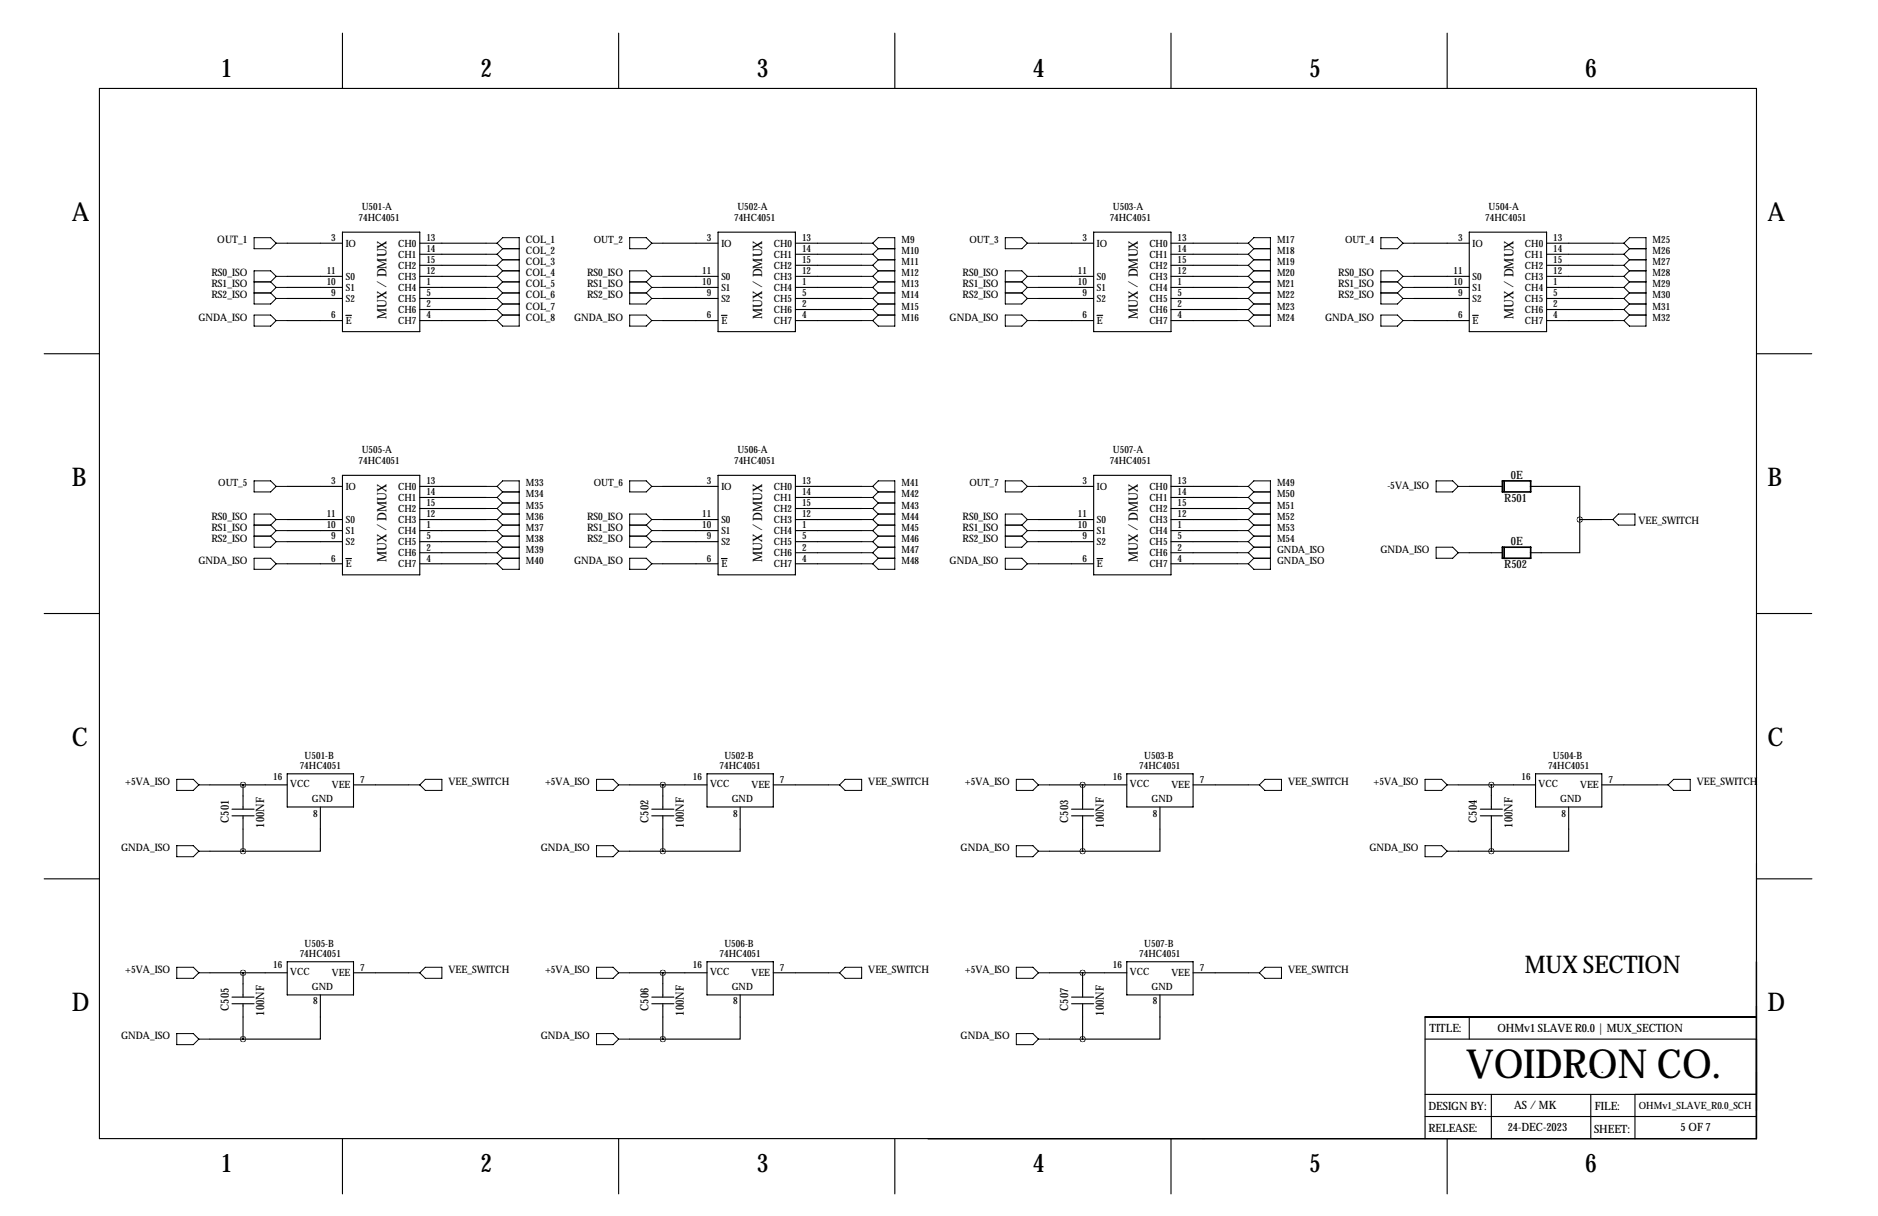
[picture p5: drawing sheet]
<svg xmlns="http://www.w3.org/2000/svg" width="432mm" height="279mm" viewBox="0 0 432 279" stroke-linecap="round" stroke-linejoin="round" font-family="sans-serif">
<g fill="none" stroke="#000" stroke-width=".25">
<path d="M78.7 7.6v12.7M142.2 7.6v12.7M205.7 7.6v12.7M269.2 7.6v12.7M332.7 7.6v12.7M22.9 20.3h381v241.3h-381zM66 55.9h12.7M78.7 53.3h17.8v22.9h-17.8zM96.5 55.9h15.3M96.5 58.4h15.3M152.4 55.9h12.7M165.1 53.3h17.8v22.9h-17.8z"/>
<path d="M182.9 55.9h15.2M182.9 58.4h15.2M238.8 55.9h12.7M251.5 53.3h17.7v22.9h-17.7zM269.2 55.9h15.3M269.2 58.4h15.3M325.1 55.9h12.7M337.8 53.3h17.8v22.9h-17.8zM355.6 55.9h15.2M355.6 58.4h15.2M66 66h12.7M66 73.7h12.7"/>
<path d="M66 68.6h12.7M66 63.5h12.7M79.5 72.5h1.3M96.5 66h15.3M96.5 71.1h15.3M96.5 73.7h15.3M96.5 68.6h15.3M96.5 63.5h15.3M96.5 61h15.3M152.4 66h12.7M152.4 73.7h12.7M152.4 68.6h12.7"/>
<path d="M152.4 63.5h12.7M165.9 72.5h1.3M182.9 66h15.2M182.9 71.1h15.2M182.9 73.7h15.2M182.9 68.6h15.2M182.9 63.5h15.2M182.9 61h15.2M238.8 66h12.7M238.8 73.7h12.7M238.8 68.6h12.7M238.8 63.5h12.7"/>
<path d="M252.2 72.5h1.3M269.2 66h15.3M269.2 71.1h15.3M269.2 73.7h15.3M269.2 68.6h15.3M269.2 63.5h15.3M269.2 61h15.3M325.1 66h12.7M325.1 73.7h12.7M325.1 68.6h12.7M325.1 63.5h12.7M338.6 72.5h1.3"/>
<path d="M355.6 66h15.2M355.6 71.1h15.2M355.6 73.7h15.2M355.6 68.6h15.2M355.6 63.5h15.2M355.6 61h15.2M10.2 81.3h12.7M403.9 81.3h12.7M66 111.8h12.7M66 119.4h12.7M78.7 109.2h17.8v22.9h-17.8zM96.5 111.8h15.3"/>
<path d="M96.5 119.4h15.3M96.5 114.3h15.3M96.5 116.8h15.3M152.4 111.8h12.7M152.4 119.4h12.7M165.1 109.2h17.8v22.9h-17.8zM182.9 111.8h15.2M182.9 119.4h15.2M182.9 114.3h15.2M182.9 116.8h15.2M238.8 111.8h12.7M238.8 119.4h12.7"/>
<path d="M251.5 109.2h17.7v22.9h-17.7zM269.2 111.8h15.3M269.2 119.4h15.3M269.2 114.3h15.3M269.2 116.8h15.3M337.8 111.8h7.6M351.8 111.8h11.4v7.6M363.2 119.4v7.6h-11.4M363.2 119.4h5.1M66 121.9h12.7M66 129.5h12.7M66 124.5h12.7"/>
<path d="M79.5 128.3h1.3M96.5 127h15.3M96.5 121.9h15.3M96.5 129.5h15.3M96.5 124.5h15.3M152.4 121.9h12.7M152.4 129.5h12.7M152.4 124.5h12.7M165.9 128.3h1.3M182.9 127h15.2M182.9 121.9h15.2M182.9 129.5h15.2"/>
<path d="M182.9 124.5h15.2M238.8 121.9h12.7M238.8 129.5h12.7M238.8 124.5h12.7M252.2 128.3h1.3M269.2 127h15.3M269.2 121.9h15.3M269.2 129.5h15.3M269.2 124.5h15.3M337.8 127h7.6M10.2 141h12.7M403.9 141h12.7"/>
<path d="M66 177.8h15.3v7.6h-15.3zM162.6 177.8h15.2v7.6h-15.2zM259.1 177.8h15.2v7.6h-15.2zM353.1 177.8h15.2v7.6h-15.2zM48.3 180.3h17.7M48.3 195.6h7.6M53.3 185.9h5.1M53.3 187.5h5.1M55.9 180.3v5.6M55.9 187.5v8.1M73.7 185.4v10.2h-17.8M81.3 180.3h12.7"/>
<path d="M144.8 180.3h17.8M144.8 195.6h7.6M149.9 185.9h5M149.9 187.5h5M152.4 180.3v5.6M152.4 187.5v8.1M170.2 185.4v10.2h-17.8M177.8 180.3h12.7M241.3 180.3h17.8M241.3 195.6h7.6M246.4 185.9h5.1M246.4 187.5h5.1"/>
<path d="M248.9 180.3v5.6M248.9 187.5v8.1M266.7 185.4v10.2h-17.8M274.3 180.3h12.7M335.3 180.3h17.8M335.3 195.6h7.6M340.4 185.9h5M340.4 187.5h5M342.9 180.3v5.6M342.9 187.5v8.1M360.7 185.4v10.2h-17.8M368.3 180.3h12.7"/>
<path d="M10.2 201.9h12.7M403.9 201.9h12.7M48.3 238.8h7.6M48.3 223.5h17.7M53.3 229.1h5.1M53.3 230.6h5.1M55.9 223.5v5.6M55.9 230.6v8.2M66 221h15.3v7.6h-15.3zM73.7 228.6v10.2h-17.8M81.3 223.5h12.7M144.8 238.8h7.6"/>
<path d="M144.8 223.5h17.8M149.9 229.1h5M149.9 230.6h5M152.4 223.5v5.6M152.4 230.6v8.2M162.6 221h15.2v7.6h-15.2zM170.2 228.6v10.2h-17.8M177.8 223.5h12.7M241.3 238.8h7.6M241.3 223.5h17.8M246.4 229.1h5.1M246.4 230.6h5.1"/>
<path d="M248.9 223.5v5.6M248.9 230.6v8.2M259.1 221h15.2v7.6h-15.2zM266.7 228.6v10.2h-17.8M274.3 223.5h12.7M327.7 238.8h76.2M337.8 233.7v5.1M403.9 233.7h-76.2v27.9M327.7 251.5h76.2M327.7 256.5h76.2M342.9 251.5v10.1M365.8 246.4h.1"/>
<path d="M365.8 251.5v10.1M368.3 246.4h.1M375.9 251.5v10.1M78.7 261.6v12.7M142.2 261.6v12.7M205.7 261.6v12.7M269.2 261.6v12.7M332.7 261.6v12.7"/>
</g>
<path d="M345.4 110.5h6.5v2.5h-6.5zM345.8 110.5v2.4M345.4 125.7h6.5v2.6h-6.5zM345.8 125.7v2.5" fill="none" stroke="#000" stroke-width=".38"/>
<g fill="none" stroke="#000" stroke-width=".23">
<path d="M58.4 54.6h3.8l1.3 1.3-1.3 1.3h-3.8zM63.5 55.9h2.5M111.8 55.9h2.5M111.8 58.4h2.5M114.3 55.9l1.3-1.3h3.8v20.3h-3.8l-1.3-1.2M114.3 55.9l1.3 1.3M114.3 58.4l1.3 1.3M115.6 57.2h3.8M115.6 59.7h3.8M115.6 57.2l-1.3 1.2M115.6 59.7l-1.3 1.3M144.8 54.6h3.8l1.3 1.3-1.3 1.3h-3.8z"/>
<path d="M149.9 55.9h2.5M198.1 55.9h2.6M198.1 58.4h2.6M200.7 55.9l1.2-1.3h3.8v20.3h-3.8l-1.2-1.2M200.7 55.9l1.2 1.3M200.7 58.4l1.2 1.3M201.9 57.2h3.8M201.9 59.7h3.8M201.9 57.2l-1.2 1.2M201.9 59.7l-1.2 1.3M231.1 54.6h3.8l1.3 1.3-1.3 1.3h-3.8zM236.2 55.9h2.6"/>
<path d="M284.5 55.9h2.5M284.5 58.4h2.5M287 55.9l1.3-1.3h3.8v20.3h-3.8l-1.3-1.2M287 55.9l1.3 1.3M287 58.4l1.3 1.3M288.3 57.2h3.8M288.3 59.7h3.8M288.3 57.2l-1.3 1.2M288.3 59.7l-1.3 1.3M317.5 54.6h3.8l1.3 1.3-1.3 1.3h-3.8zM322.6 55.9h2.5M370.8 55.9h2.6"/>
<path d="M370.8 58.4h2.6M373.4 55.9l1.2-1.3h3.9v20.3h-3.9l-1.2-1.2M373.4 55.9l1.2 1.3M373.4 58.4l1.2 1.3M374.6 57.2h3.9M374.6 59.7h3.9M374.6 57.2l-1.2 1.2M374.6 59.7l-1.2 1.3M58.4 72.4h3.8l1.3 1.3-1.3 1.2h-3.8zM58.4 64.8h3.8M58.4 67.3h3.8M62.2 64.8l1.3 1.2"/>
<path d="M62.2 67.3l1.3 1.3M63.5 63.5l-1.3-1.3h-3.8v7.6h3.8l1.3-1.2M63.5 63.5h2.5M63.5 66h2.5M63.5 68.6h2.5M63.5 73.7h2.5M63.5 63.5l-1.3 1.3M63.5 66l-1.3 1.3M111.8 61h2.5M111.8 63.5h2.5M111.8 66h2.5M111.8 68.6h2.5"/>
<path d="M111.8 71.1h2.5M111.8 73.7h2.5M114.3 61l1.3 1.2M114.3 63.5l1.3 1.3M114.3 66l1.3 1.3M114.3 68.6l1.3 1.2M114.3 71.1l1.3 1.3M115.6 62.2h3.8M115.6 64.8h3.8M115.6 62.2l-1.3 1.3M115.6 67.3h3.8M115.6 64.8l-1.3 1.2"/>
<path d="M115.6 69.8h3.8M115.6 67.3l-1.3 1.3M115.6 72.4h3.8M115.6 69.8l-1.3 1.3M115.6 72.4l-1.3 1.3M144.8 64.8h3.8M144.8 67.3h3.8M144.8 72.4h3.8l1.3 1.3-1.3 1.2h-3.8zM148.6 64.8l1.3 1.2M148.6 67.3l1.3 1.3M149.9 63.5l-1.3-1.3h-3.8v7.6h3.8l1.3-1.2M149.9 63.5h2.5"/>
<path d="M149.9 66h2.5M149.9 68.6h2.5M149.9 73.7h2.5M149.9 63.5l-1.3 1.3M149.9 66l-1.3 1.3M198.1 61h2.6M198.1 63.5h2.6M198.1 66h2.6M198.1 68.6h2.6M198.1 71.1h2.6M198.1 73.7h2.6M200.7 61l1.2 1.2"/>
<path d="M200.7 63.5l1.2 1.3M200.7 66l1.2 1.3M200.7 68.6l1.2 1.2M200.7 71.1l1.2 1.3M201.9 62.2h3.8M201.9 64.8h3.8M201.9 67.3h3.8M201.9 69.8h3.8M201.9 72.4h3.8M201.9 62.2l-1.2 1.3M201.9 64.8l-1.2 1.2M201.9 67.3l-1.2 1.3"/>
<path d="M201.9 69.8l-1.2 1.3M201.9 72.4l-1.2 1.3M231.1 64.8h3.8M231.1 67.3h3.8M231.1 72.4h3.8l1.3 1.3-1.3 1.2h-3.8zM234.9 64.8l1.3 1.2M234.9 67.3l1.3 1.3M236.2 63.5l-1.3-1.3h-3.8v7.6h3.8l1.3-1.2M236.2 63.5h2.6M236.2 66h2.6M236.2 68.6h2.6M236.2 73.7h2.6"/>
<path d="M236.2 63.5l-1.3 1.3M236.2 66l-1.3 1.3M284.5 61h2.5M284.5 63.5h2.5M284.5 66h2.5M284.5 68.6h2.5M284.5 71.1h2.5M284.5 73.7h2.5M287 61l1.3 1.2M287 63.5l1.3 1.3M287 66l1.3 1.3M287 68.6l1.3 1.2"/>
<path d="M287 71.1l1.3 1.3M288.3 62.2h3.8M288.3 64.8h3.8M288.3 67.3h3.8M288.3 69.8h3.8M288.3 72.4h3.8M288.3 62.2l-1.3 1.3M288.3 64.8l-1.3 1.2M288.3 67.3l-1.3 1.3M288.3 69.8l-1.3 1.3M288.3 72.4l-1.3 1.3M317.5 64.8h3.8"/>
<path d="M317.5 67.3h3.8M317.5 72.4h3.8l1.3 1.3-1.3 1.2h-3.8zM321.3 64.8l1.3 1.2M321.3 67.3l1.3 1.3M322.6 63.5l-1.3-1.3h-3.8v7.6h3.8l1.3-1.2M322.6 63.5h2.5M322.6 66h2.5M322.6 68.6h2.5M322.6 73.7h2.5M322.6 63.5l-1.3 1.3M322.6 66l-1.3 1.3M370.8 61h2.6"/>
<path d="M370.8 63.5h2.6M370.8 66h2.6M370.8 68.6h2.6M370.8 71.1h2.6M370.8 73.7h2.6M373.4 61l1.2 1.2M373.4 63.5l1.2 1.3M373.4 66l1.2 1.3M373.4 68.6l1.2 1.2M373.4 71.1l1.2 1.3M374.6 72.4l-1.2 1.3M374.6 62.2h3.9"/>
<path d="M374.6 64.8h3.9M374.6 67.3h3.9M374.6 69.8h3.9M374.6 72.4h3.9M374.6 62.2l-1.2 1.3M374.6 64.8l-1.2 1.2M374.6 67.3l-1.2 1.3M374.6 69.8l-1.2 1.3M58.4 110.5h3.8l1.3 1.3-1.3 1.2h-3.8zM63.5 111.8h2.5M63.5 119.4h2.5M63.5 119.4l-1.3-1.3h-3.8v7.6h3.8l1.3-1.2"/>
<path d="M63.5 119.4l-1.3 1.3M111.8 111.8h2.5M111.8 119.4h2.5M111.8 114.3h2.5M111.8 116.8h2.5M114.3 111.8l1.3-1.3h3.8v20.3h-3.8l-1.3-1.3M114.3 111.8l1.3 1.2M114.3 114.3l1.3 1.3M114.3 116.8l1.3 1.3M114.3 119.4l1.3 1.3M115.6 113h3.8M115.6 118.1h3.8"/>
<path d="M115.6 115.6h3.8M115.6 113l-1.3 1.3M115.6 115.6l-1.3 1.2M115.6 118.1l-1.3 1.3M144.8 110.5h3.8l1.3 1.3-1.3 1.2h-3.8zM149.9 111.8h2.5M149.9 119.4h2.5M149.9 119.4l-1.3-1.3h-3.8v7.6h3.8l1.3-1.2M149.9 119.4l-1.3 1.3M198.1 111.8h2.6M198.1 119.4h2.6M198.1 114.3h2.6"/>
<path d="M198.1 116.8h2.6M200.7 111.8l1.2-1.3h3.8v20.3h-3.8l-1.2-1.3M200.7 111.8l1.2 1.2M200.7 114.3l1.2 1.3M200.7 116.8l1.2 1.3M200.7 119.4l1.2 1.3M201.9 113h3.8M201.9 118.1h3.8M201.9 118.1l-1.2 1.3M201.9 115.6h3.8M201.9 113l-1.2 1.3M201.9 115.6l-1.2 1.2"/>
<path d="M231.1 110.5h3.8l1.3 1.3-1.3 1.2h-3.8zM236.2 111.8h2.6M236.2 119.4h2.6M236.2 119.4l-1.3-1.3h-3.8v7.6h3.8l1.3-1.2M236.2 119.4l-1.3 1.3M284.5 111.8h2.5M284.5 119.4h2.5M284.5 114.3h2.5M284.5 116.8h2.5M287 111.8l1.3-1.3h3.8v20.3h-3.8l-1.3-1.3M287 111.8l1.3 1.2M287 114.3l1.3 1.3"/>
<path d="M287 116.8l1.3 1.3M287 119.4l1.3 1.3M288.3 113h3.8M288.3 118.1h3.8M288.3 115.6h3.8M288.3 113l-1.3 1.3M288.3 115.6l-1.3 1.2M288.3 118.1l-1.3 1.3M330.2 110.5h3.8l1.3 1.3-1.3 1.2h-3.8zM335.3 111.8h2.5M368.3 119.4h2.5M370.8 119.4l1.3-1.3h3.8v2.6h-3.8z"/>
<path d="M58.4 120.7h3.8M58.4 128.3h3.8l1.3 1.2-1.3 1.3h-3.8zM58.4 123.2h3.8M62.2 120.7l1.3 1.2M62.2 123.2l1.3 1.3M63.5 121.9l-1.3 1.3M63.5 121.9h2.5M63.5 124.5h2.5M63.5 129.5h2.5M111.8 121.9h2.5M111.8 124.5h2.5M111.8 127h2.5"/>
<path d="M111.8 129.5h2.5M114.3 121.9l1.3 1.3M114.3 124.5l1.3 1.2M114.3 127l1.3 1.3M115.6 120.7h3.8M115.6 123.2h3.8M115.6 120.7l-1.3 1.2M115.6 125.7h3.8M115.6 123.2l-1.3 1.3M115.6 128.3h3.8M115.6 125.7l-1.3 1.3M115.6 128.3l-1.3 1.2"/>
<path d="M144.8 120.7h3.8M144.8 128.3h3.8l1.3 1.2-1.3 1.3h-3.8zM144.8 123.2h3.8M148.6 120.7l1.3 1.2M148.6 123.2l1.3 1.3M149.9 121.9h2.5M149.9 124.5h2.5M149.9 129.5h2.5M149.9 121.9l-1.3 1.3M198.1 121.9h2.6M198.1 124.5h2.6M198.1 127h2.6"/>
<path d="M198.1 129.5h2.6M200.7 121.9l1.2 1.3M200.7 124.5l1.2 1.2M200.7 127l1.2 1.3M201.9 120.7h3.8M201.9 120.7l-1.2 1.2M201.9 123.2h3.8M201.9 125.7h3.8M201.9 128.3h3.8M201.9 123.2l-1.2 1.3M201.9 125.7l-1.2 1.3M201.9 128.3l-1.2 1.2"/>
<path d="M231.1 120.7h3.8M231.1 128.3h3.8l1.3 1.2-1.3 1.3h-3.8zM231.1 123.2h3.8M234.9 120.7l1.3 1.2M234.9 123.2l1.3 1.3M236.2 121.9l-1.3 1.3M236.2 121.9h2.6M236.2 124.5h2.6M236.2 129.5h2.6M284.5 121.9h2.5M284.5 124.5h2.5M284.5 127h2.5"/>
<path d="M284.5 129.5h2.5M287 121.9l1.3 1.3M287 124.5l1.3 1.2M287 127l1.3 1.3M288.3 120.7h3.8M288.3 123.2h3.8M288.3 125.7h3.8M288.3 128.3h3.8M288.3 120.7l-1.3 1.2M288.3 123.2l-1.3 1.3M288.3 125.7l-1.3 1.3M288.3 128.3l-1.3 1.2"/>
<path d="M330.2 125.7h3.8l1.3 1.3-1.3 1.3h-3.8zM335.3 127h2.5M40.6 179.1h3.8l1.3 1.2-1.3 1.3h-3.8zM97.8 179.1h3.8v2.5h-3.8l-1.3-1.3zM137.2 179.1h3.8l1.2 1.2-1.2 1.3h-3.8zM194.3 179.1h3.8v2.5h-3.8l-1.3-1.3zM233.7 179.1h3.8l1.3 1.2-1.3 1.3h-3.8zM327.7 179.1h3.8l1.2 1.2-1.2 1.3h-3.8zM40.6 194.3h3.8l1.3 1.3-1.3 1.2h-3.8zM45.7 180.3h2.6M45.7 195.6h2.6M94 180.3h2.5"/>
<path d="M137.2 194.3h3.8l1.2 1.3-1.2 1.2h-3.8zM142.2 180.3h2.6M142.2 195.6h2.6M190.5 180.3h2.5M233.7 194.3h3.8l1.3 1.3-1.3 1.2h-3.8zM238.8 180.3h2.5M238.8 195.6h2.5M287 180.3h2.6M289.6 180.3l1.2-1.2h3.8v2.5h-3.8zM327.7 194.3h3.8l1.2 1.3-1.2 1.2h-3.8zM332.7 180.3h2.6M332.7 195.6h2.6"/>
<path d="M381 180.3h2.5M383.5 180.3l1.3-1.2h3.8v2.5h-3.8zM40.6 222.2h3.8l1.3 1.3-1.3 1.3h-3.8zM40.6 237.5h3.8l1.3 1.3-1.3 1.2h-3.8zM45.7 223.5h2.6M45.7 238.8h2.6M94 223.5h2.5M96.5 223.5l1.3-1.3h3.8v2.6h-3.8zM137.2 222.2h3.8l1.2 1.3-1.2 1.3h-3.8zM137.2 237.5h3.8l1.2 1.3-1.2 1.2h-3.8zM142.2 223.5h2.6M142.2 238.8h2.6"/>
<path d="M190.5 223.5h2.5M194.3 222.2h3.8v2.6h-3.8l-1.3-1.3zM233.7 222.2h3.8l1.3 1.3-1.3 1.3h-3.8zM233.7 237.5h3.8l1.3 1.3-1.3 1.2h-3.8zM238.8 223.5h2.5M238.8 238.8h2.5M287 223.5h2.6M289.6 223.5l1.2-1.3h3.8v2.6h-3.8z"/>
</g>
<path d="M363.2 119.4a.05 .05 0 0 0 .1 0 .05 .05 0 0 0-.1 0zM55.8 180.3a.05 .05 0 0 0 .1 0 .05 .05 0 0 0-.1 0zM248.9 180.3a.05 .05 0 0 0 .1 0 .05 .05 0 0 0-.1 0zM55.8 223.5a.05 .05 0 0 0 .1 0 .05 .05 0 0 0-.1 0zM248.9 223.5a.05 .05 0 0 0 .1 0 .05 .05 0 0 0-.1 0zM55.8 195.6a.05 .05 0 0 0 .1 0 .05 .05 0 0 0-.1 0zM55.8 238.8a.05 .05 0 0 0 .1 0 .05 .05 0 0 0-.1 0zM248.9 195.6a.05 .05 0 0 0 .1 0 .05 .05 0 0 0-.1 0zM248.9 238.8a.05 .05 0 0 0 .1 0 .05 .05 0 0 0-.1 0z" fill="#000" stroke="#000" stroke-width="1.3"/>
<text font-size="9.2" x="337.1" y="247.7">VOIDRON CO.</text>
<g font-size="5.9">
<text x="50.8" y="17.8">1</text>
<text x="110.5" y="17.8">2</text>
<text x="174" y="17.8">3</text>
<text x="237.5" y="17.8">4</text>
<text x="301" y="17.8">5</text>
<text x="364.5" y="17.8">6</text>
<text x="16.5" y="50.8">A</text>
<text x="406.4" y="50.8">A</text>
<text x="16.5" y="111.8">B</text>
<text x="406.4" y="111.8">B</text>
<text x="16.5" y="171.4">C</text>
<text x="406.4" y="171.4">C</text>
<text x="16.5" y="232.4">D</text>
<text x="406.4" y="232.4">D</text>
<text x="50.8" y="269.2">1</text>
<text x="110.5" y="269.2">2</text>
<text x="174" y="269.2">3</text>
<text x="237.5" y="269.2">4</text>
<text x="301" y="269.2">5</text>
<text x="364.5" y="269.2">6</text>
</g>
<text font-size="5.6" x="350.6" y="223.5">MUX SECTION</text>
<g font-size="3">
<text x="88.9" y="73.3" transform="rotate(-90 88.9 73.3)">MUX / DMUX</text>
<text x="175.3" y="73.3" transform="rotate(-90 175.3 73.3)">MUX / DMUX</text>
<text x="261.6" y="73.3" transform="rotate(-90 261.6 73.3)">MUX / DMUX</text>
<text x="348" y="73.3" transform="rotate(-90 348 73.3)">MUX / DMUX</text>
<text x="88.9" y="129.1" transform="rotate(-90 88.9 129.1)">MUX / DMUX</text>
<text x="175.3" y="129.1" transform="rotate(-90 175.3 129.1)">MUX / DMUX</text>
<text x="261.6" y="129.1" transform="rotate(-90 261.6 129.1)">MUX / DMUX</text>
</g>
<g font-size="2.6">
<text x="347.4" y="110">0E</text>
<text x="345.9" y="115.3">R501</text>
<text x="347.4" y="125.2">0E</text>
<text x="345.9" y="130.5">R502</text>
<text x="52.6" y="189.1" transform="rotate(-90 52.6 189.1)">C501</text>
<text x="60.7" y="190.2" transform="rotate(-90 60.7 190.2)">100NF</text>
<text x="149.1" y="189.1" transform="rotate(-90 149.1 189.1)">C502</text>
<text x="157.3" y="190.2" transform="rotate(-90 157.3 190.2)">100NF</text>
<text x="245.6" y="189.1" transform="rotate(-90 245.6 189.1)">C503</text>
<text x="253.8" y="190.2" transform="rotate(-90 253.8 190.2)">100NF</text>
<text x="339.6" y="189.1" transform="rotate(-90 339.6 189.1)">C504</text>
<text x="347.8" y="190.2" transform="rotate(-90 347.8 190.2)">100NF</text>
<text x="52.6" y="232.3" transform="rotate(-90 52.6 232.3)">C505</text>
<text x="60.7" y="233.3" transform="rotate(-90 60.7 233.3)">100NF</text>
<text x="149.1" y="232.3" transform="rotate(-90 149.1 232.3)">C506</text>
<text x="157.3" y="233.3" transform="rotate(-90 157.3 233.3)">100NF</text>
<text x="245.6" y="232.3" transform="rotate(-90 245.6 232.3)">C507</text>
<text x="253.8" y="233.3" transform="rotate(-90 253.8 233.3)">100NF</text>
<text x="328.7" y="237.2">TITLE:</text>
<text x="344.3" y="237.1">OHMv1 SLAVE R0.0 | MUX_SECTION</text>
<text x="328.4" y="255">DESIGN BY:</text>
<text x="348.1" y="254.9">AS / MK</text>
<text x="366.7" y="255.1">FILE:</text>
<text x="328.4" y="260.1">RELEASE:</text>
<text x="346.7" y="260">24-DEC-2023</text>
<text x="366.5" y="260.3">SHEET:</text>
<text x="386.4" y="260">5 OF 7</text>
</g>
<g font-size="2.4">
<text x="50" y="55.9">OUT_1</text>
<text x="120.9" y="55.9">COL_1</text>
<text x="120.9" y="58.4">COL_2</text>
<text x="48.6" y="63.5">RS0_ISO</text>
<text x="120.9" y="61">COL_3</text>
<text x="120.9" y="63.5">COL_4</text>
<text x="135" y="63.5">RS0_ISO</text>
<text x="221.3" y="63.5">RS0_ISO</text>
<text x="307.7" y="63.5">RS0_ISO</text>
<text x="48.6" y="66">RS1_ISO</text>
<text x="48.6" y="68.6">RS2_ISO</text>
<text x="120.9" y="66">COL_5</text>
<text x="120.9" y="68.6">COL_6</text>
<text x="120.9" y="71.1">COL_7</text>
<text x="135" y="66">RS1_ISO</text>
<text x="135" y="68.6">RS2_ISO</text>
<text x="221.3" y="66">RS1_ISO</text>
<text x="221.3" y="68.6">RS2_ISO</text>
<text x="307.7" y="66">RS1_ISO</text>
<text x="307.7" y="68.6">RS2_ISO</text>
<text x="45.6" y="73.7">GNDA_ISO</text>
<text x="120.9" y="73.7">COL_8</text>
<text x="132" y="73.7">GNDA_ISO</text>
<text x="218.3" y="73.7">GNDA_ISO</text>
<text x="304.7" y="73.7">GNDA_ISO</text>
<text x="319" y="112.3">-5VA_ISO</text>
<text x="48.6" y="119.4">RS0_ISO</text>
<text x="135" y="119.4">RS0_ISO</text>
<text x="221.3" y="119.4">RS0_ISO</text>
<text x="48.6" y="121.9">RS1_ISO</text>
<text x="48.6" y="124.5">RS2_ISO</text>
<text x="135" y="121.9">RS1_ISO</text>
<text x="135" y="124.5">RS2_ISO</text>
<text x="221.3" y="121.9">RS1_ISO</text>
<text x="221.3" y="124.5">RS2_ISO</text>
<text x="376.7" y="120.3">VEE_SWITCH</text>
<text x="45.6" y="129.5">GNDA_ISO</text>
<text x="132" y="129.5">GNDA_ISO</text>
<text x="218.3" y="129.5">GNDA_ISO</text>
<text x="317.4" y="127">GNDA_ISO</text>
<text x="28.8" y="180.3">+5VA_ISO</text>
<text x="103.1" y="180.3">VEE_SWITCH</text>
<text x="125.3" y="180.3">+5VA_ISO</text>
<text x="199.6" y="180.3">VEE_SWITCH</text>
<text x="221.8" y="180.3">+5VA_ISO</text>
<text x="296.2" y="180.3">VEE_SWITCH</text>
<text x="315.8" y="180.3">+5VA_ISO</text>
<text x="390.1" y="180.3">VEE_SWITCH</text>
<text x="27.8" y="195.6">GNDA_ISO</text>
<text x="124.4" y="195.6">GNDA_ISO</text>
<text x="220.9" y="195.6">GNDA_ISO</text>
<text x="314.9" y="195.6">GNDA_ISO</text>
<text x="28.8" y="223.5">+5VA_ISO</text>
<text x="103.1" y="223.5">VEE_SWITCH</text>
<text x="125.3" y="223.5">+5VA_ISO</text>
<text x="199.6" y="223.5">VEE_SWITCH</text>
<text x="221.8" y="223.5">+5VA_ISO</text>
<text x="296.2" y="223.5">VEE_SWITCH</text>
<text x="27.8" y="238.8">GNDA_ISO</text>
<text x="124.4" y="238.8">GNDA_ISO</text>
<text x="220.9" y="238.8">GNDA_ISO</text>
</g>
<g font-size="2.3">
<text x="82.4" y="50.7">74HC4051</text>
<text x="83.2" y="48.2">U501-A</text>
<text x="168.8" y="50.7">74HC4051</text>
<text x="169.5" y="48.2">U502-A</text>
<text x="255.2" y="50.7">74HC4051</text>
<text x="255.9" y="48.2">U503-A</text>
<text x="341.5" y="50.7">74HC4051</text>
<text x="342.3" y="48.2">U504-A</text>
<text x="76.2" y="55.4">3</text>
<text x="79.5" y="56.6">IO</text>
<text x="91.5" y="56.6">CH0</text>
<text x="91.5" y="59.2">CH1</text>
<text x="98" y="55.4">13</text>
<text x="98" y="57.9">14</text>
<text x="136.5" y="55.9">OUT_2</text>
<text x="162.5" y="55.4">3</text>
<text x="165.9" y="56.6">IO</text>
<text x="177.9" y="56.6">CH0</text>
<text x="177.9" y="59.2">CH1</text>
<text x="184.4" y="55.4">13</text>
<text x="184.4" y="57.9">14</text>
<text x="207.3" y="55.9">M9</text>
<text x="207.3" y="58.4">M10</text>
<text x="222.9" y="55.9">OUT_3</text>
<text x="248.9" y="55.4">3</text>
<text x="252.2" y="56.6">IO</text>
<text x="264.3" y="56.6">CH0</text>
<text x="264.3" y="59.2">CH1</text>
<text x="270.8" y="55.4">13</text>
<text x="270.8" y="57.9">14</text>
<text x="293.6" y="55.9">M17</text>
<text x="293.6" y="58.4">M18</text>
<text x="309.3" y="55.9">OUT_4</text>
<text x="335.2" y="55.4">3</text>
<text x="338.6" y="56.6">IO</text>
<text x="350.6" y="56.6">CH0</text>
<text x="350.6" y="59.2">CH1</text>
<text x="357.1" y="55.4">13</text>
<text x="357.1" y="57.9">14</text>
<text x="380" y="55.9">M25</text>
<text x="380" y="58.4">M26</text>
<text x="75.1" y="65.5">10</text>
<text x="75.1" y="63">11</text>
<text x="79.5" y="64.3">S0</text>
<text x="91.5" y="64.3">CH3</text>
<text x="91.5" y="61.7">CH2</text>
<text x="98" y="65.5">1</text>
<text x="98" y="63">12</text>
<text x="98" y="60.5">15</text>
<text x="161.5" y="65.5">10</text>
<text x="161.5" y="63">11</text>
<text x="165.9" y="64.3">S0</text>
<text x="177.9" y="64.3">CH3</text>
<text x="177.9" y="61.7">CH2</text>
<text x="184.4" y="65.5">1</text>
<text x="184.4" y="63">12</text>
<text x="184.4" y="60.5">15</text>
<text x="207.3" y="61">M11</text>
<text x="207.3" y="63.5">M12</text>
<text x="247.8" y="65.5">10</text>
<text x="247.8" y="63">11</text>
<text x="252.2" y="64.3">S0</text>
<text x="264.3" y="64.3">CH3</text>
<text x="264.3" y="61.7">CH2</text>
<text x="270.8" y="65.5">1</text>
<text x="270.8" y="63">12</text>
<text x="270.8" y="60.5">15</text>
<text x="293.6" y="61">M19</text>
<text x="293.6" y="63.5">M20</text>
<text x="334.2" y="65.5">10</text>
<text x="334.2" y="63">11</text>
<text x="338.6" y="64.3">S0</text>
<text x="350.6" y="64.3">CH3</text>
<text x="350.6" y="61.7">CH2</text>
<text x="357.1" y="65.5">1</text>
<text x="357.1" y="63">12</text>
<text x="357.1" y="60.5">15</text>
<text x="380" y="61">M27</text>
<text x="380" y="63.5">M28</text>
<text x="76.2" y="68.1">9</text>
<text x="79.5" y="69.3">S2</text>
<text x="79.5" y="66.8">S1</text>
<text x="91.5" y="66.8">CH4</text>
<text x="91.5" y="71.9">CH6</text>
<text x="91.5" y="69.3">CH5</text>
<text x="98" y="70.6">2</text>
<text x="98" y="68.1">5</text>
<text x="162.5" y="68.1">9</text>
<text x="165.9" y="69.3">S2</text>
<text x="165.9" y="66.8">S1</text>
<text x="177.9" y="66.8">CH4</text>
<text x="177.9" y="71.9">CH6</text>
<text x="177.9" y="69.3">CH5</text>
<text x="184.4" y="70.6">2</text>
<text x="184.4" y="68.1">5</text>
<text x="207.3" y="66">M13</text>
<text x="207.3" y="68.6">M14</text>
<text x="207.3" y="71.1">M15</text>
<text x="248.9" y="68.1">9</text>
<text x="252.2" y="69.3">S2</text>
<text x="252.2" y="66.8">S1</text>
<text x="264.3" y="66.8">CH4</text>
<text x="264.3" y="71.9">CH6</text>
<text x="264.3" y="69.3">CH5</text>
<text x="270.8" y="70.6">2</text>
<text x="270.8" y="68.1">5</text>
<text x="293.6" y="66">M21</text>
<text x="293.6" y="68.6">M22</text>
<text x="293.6" y="71.1">M23</text>
<text x="335.2" y="68.1">9</text>
<text x="338.6" y="69.3">S2</text>
<text x="338.6" y="66.8">S1</text>
<text x="350.6" y="66.8">CH4</text>
<text x="350.6" y="71.9">CH6</text>
<text x="350.6" y="69.3">CH5</text>
<text x="357.1" y="70.6">2</text>
<text x="357.1" y="68.1">5</text>
<text x="380" y="66">M29</text>
<text x="380" y="68.6">M30</text>
<text x="380" y="71.1">M31</text>
<text x="76.2" y="73.2">6</text>
<text x="79.5" y="74.4">E</text>
<text x="91.5" y="74.4">CH7</text>
<text x="98" y="73.2">4</text>
<text x="162.5" y="73.2">6</text>
<text x="165.9" y="74.4">E</text>
<text x="177.9" y="74.4">CH7</text>
<text x="184.4" y="73.2">4</text>
<text x="207.3" y="73.7">M16</text>
<text x="248.9" y="73.2">6</text>
<text x="252.2" y="74.4">E</text>
<text x="264.3" y="74.4">CH7</text>
<text x="270.8" y="73.2">4</text>
<text x="293.6" y="73.7">M24</text>
<text x="335.2" y="73.2">6</text>
<text x="338.6" y="74.4">E</text>
<text x="350.6" y="74.4">CH7</text>
<text x="357.1" y="73.2">4</text>
<text x="380" y="73.7">M32</text>
<text x="82.4" y="106.6">74HC4051</text>
<text x="83.2" y="104">U505-A</text>
<text x="168.8" y="106.6">74HC4051</text>
<text x="169.5" y="104">U506-A</text>
<text x="255.2" y="106.6">74HC4051</text>
<text x="255.9" y="104">U507-A</text>
<text x="50.2" y="111.8">OUT_5</text>
<text x="76.2" y="111.3">3</text>
<text x="79.5" y="112.5">IO</text>
<text x="91.5" y="112.5">CH0</text>
<text x="98" y="111.3">13</text>
<text x="98" y="113.8">14</text>
<text x="120.9" y="111.8">M33</text>
<text x="136.5" y="111.8">OUT_6</text>
<text x="162.5" y="111.3">3</text>
<text x="165.9" y="112.5">IO</text>
<text x="177.9" y="112.5">CH0</text>
<text x="184.4" y="111.3">13</text>
<text x="184.4" y="113.8">14</text>
<text x="207.3" y="111.8">M41</text>
<text x="222.9" y="111.8">OUT_7</text>
<text x="248.9" y="111.3">3</text>
<text x="252.2" y="112.5">IO</text>
<text x="264.3" y="112.5">CH0</text>
<text x="270.8" y="111.3">13</text>
<text x="270.8" y="113.8">14</text>
<text x="293.6" y="111.8">M49</text>
<text x="75.1" y="118.9">11</text>
<text x="91.5" y="115.1">CH1</text>
<text x="91.5" y="117.6">CH2</text>
<text x="98" y="118.9">12</text>
<text x="98" y="116.3">15</text>
<text x="120.9" y="114.3">M34</text>
<text x="120.9" y="116.8">M35</text>
<text x="120.9" y="119.4">M36</text>
<text x="161.5" y="118.9">11</text>
<text x="177.9" y="115.1">CH1</text>
<text x="177.9" y="117.6">CH2</text>
<text x="184.4" y="118.9">12</text>
<text x="184.4" y="116.3">15</text>
<text x="207.3" y="114.3">M42</text>
<text x="207.3" y="116.8">M43</text>
<text x="207.3" y="119.4">M44</text>
<text x="247.8" y="118.9">11</text>
<text x="264.3" y="115.1">CH1</text>
<text x="264.3" y="117.6">CH2</text>
<text x="270.8" y="118.9">12</text>
<text x="270.8" y="116.3">15</text>
<text x="293.6" y="114.3">M50</text>
<text x="293.6" y="116.8">M51</text>
<text x="293.6" y="119.4">M52</text>
<text x="75.1" y="121.4">10</text>
<text x="76.2" y="124">9</text>
<text x="79.5" y="125.2">S2</text>
<text x="79.5" y="122.7">S1</text>
<text x="79.5" y="120.1">S0</text>
<text x="91.5" y="122.7">CH4</text>
<text x="91.5" y="125.2">CH5</text>
<text x="91.5" y="120.1">CH3</text>
<text x="98" y="121.4">1</text>
<text x="98" y="124">5</text>
<text x="120.9" y="121.9">M37</text>
<text x="120.9" y="124.5">M38</text>
<text x="161.5" y="121.4">10</text>
<text x="162.5" y="124">9</text>
<text x="165.9" y="125.2">S2</text>
<text x="165.9" y="122.7">S1</text>
<text x="165.9" y="120.1">S0</text>
<text x="177.9" y="122.7">CH4</text>
<text x="177.9" y="125.2">CH5</text>
<text x="177.9" y="120.1">CH3</text>
<text x="184.4" y="121.4">1</text>
<text x="184.4" y="124">5</text>
<text x="207.3" y="121.9">M45</text>
<text x="207.3" y="124.5">M46</text>
<text x="247.8" y="121.4">10</text>
<text x="248.9" y="124">9</text>
<text x="252.2" y="125.2">S2</text>
<text x="252.2" y="122.7">S1</text>
<text x="252.2" y="120.1">S0</text>
<text x="264.3" y="122.7">CH4</text>
<text x="264.3" y="125.2">CH5</text>
<text x="264.3" y="120.1">CH3</text>
<text x="270.8" y="121.4">1</text>
<text x="270.8" y="124">5</text>
<text x="293.6" y="121.9">M53</text>
<text x="293.6" y="124.5">M54</text>
<text x="76.2" y="129">6</text>
<text x="79.5" y="130.3">E</text>
<text x="91.5" y="127.8">CH6</text>
<text x="91.5" y="130.3">CH7</text>
<text x="98" y="126.5">2</text>
<text x="98" y="129">4</text>
<text x="120.9" y="127">M39</text>
<text x="120.9" y="129.5">M40</text>
<text x="162.5" y="129">6</text>
<text x="165.9" y="130.3">E</text>
<text x="177.9" y="127.8">CH6</text>
<text x="177.9" y="130.3">CH7</text>
<text x="184.4" y="126.5">2</text>
<text x="184.4" y="129">4</text>
<text x="207.3" y="127">M47</text>
<text x="207.3" y="129.5">M48</text>
<text x="248.9" y="129">6</text>
<text x="252.2" y="130.3">E</text>
<text x="264.3" y="127.8">CH6</text>
<text x="264.3" y="130.3">CH7</text>
<text x="270.8" y="126.5">2</text>
<text x="270.8" y="129">4</text>
<text x="293.6" y="127">GNDA_ISO</text>
<text x="293.6" y="129.5">GNDA_ISO</text>
<text x="62.8" y="179.3">16</text>
<text x="68.9" y="176.7">74HC4051</text>
<text x="70" y="174.4">U501-B</text>
<text x="82.8" y="179.8">7</text>
<text x="159.3" y="179.3">16</text>
<text x="165.4" y="176.7">74HC4051</text>
<text x="166.6" y="174.4">U502-B</text>
<text x="179.3" y="179.8">7</text>
<text x="255.9" y="179.3">16</text>
<text x="262" y="176.7">74HC4051</text>
<text x="263.1" y="174.4">U503-B</text>
<text x="275.8" y="179.8">7</text>
<text x="349.8" y="179.3">16</text>
<text x="355.9" y="176.7">74HC4051</text>
<text x="357.1" y="174.4">U504-B</text>
<text x="369.8" y="179.8">7</text>
<text x="66.8" y="180.9">VCC</text>
<text x="71.7" y="184.3">GND</text>
<text x="76.3" y="181.1">VEE</text>
<text x="163.3" y="180.9">VCC</text>
<text x="168.2" y="184.3">GND</text>
<text x="172.8" y="181.1">VEE</text>
<text x="259.8" y="180.9">VCC</text>
<text x="264.8" y="184.3">GND</text>
<text x="269.3" y="181.1">VEE</text>
<text x="353.8" y="180.9">VCC</text>
<text x="358.7" y="184.3">GND</text>
<text x="363.3" y="181.1">VEE</text>
<text x="72" y="187.6">8</text>
<text x="168.6" y="187.6">8</text>
<text x="265.1" y="187.6">8</text>
<text x="359.1" y="187.6">8</text>
<text x="68.9" y="219.9">74HC4051</text>
<text x="70" y="217.6">U505-B</text>
<text x="165.4" y="219.9">74HC4051</text>
<text x="166.6" y="217.6">U506-B</text>
<text x="262" y="219.9">74HC4051</text>
<text x="263.1" y="217.6">U507-B</text>
<text x="62.8" y="222.5">16</text>
<text x="66.8" y="224.1">VCC</text>
<text x="71.7" y="227.5">GND</text>
<text x="76.3" y="224.3">VEE</text>
<text x="82.8" y="223">7</text>
<text x="159.3" y="222.5">16</text>
<text x="163.3" y="224.1">VCC</text>
<text x="168.2" y="227.5">GND</text>
<text x="172.8" y="224.3">VEE</text>
<text x="179.3" y="223">7</text>
<text x="255.9" y="222.5">16</text>
<text x="259.8" y="224.1">VCC</text>
<text x="264.8" y="227.5">GND</text>
<text x="269.3" y="224.3">VEE</text>
<text x="275.8" y="223">7</text>
<text x="72" y="230.8">8</text>
<text x="168.6" y="230.8">8</text>
<text x="265.1" y="230.8">8</text>
<text x="376.8" y="254.8">OHMv1_SLAVE_R0.0_SCH</text>
</g>
</svg>
